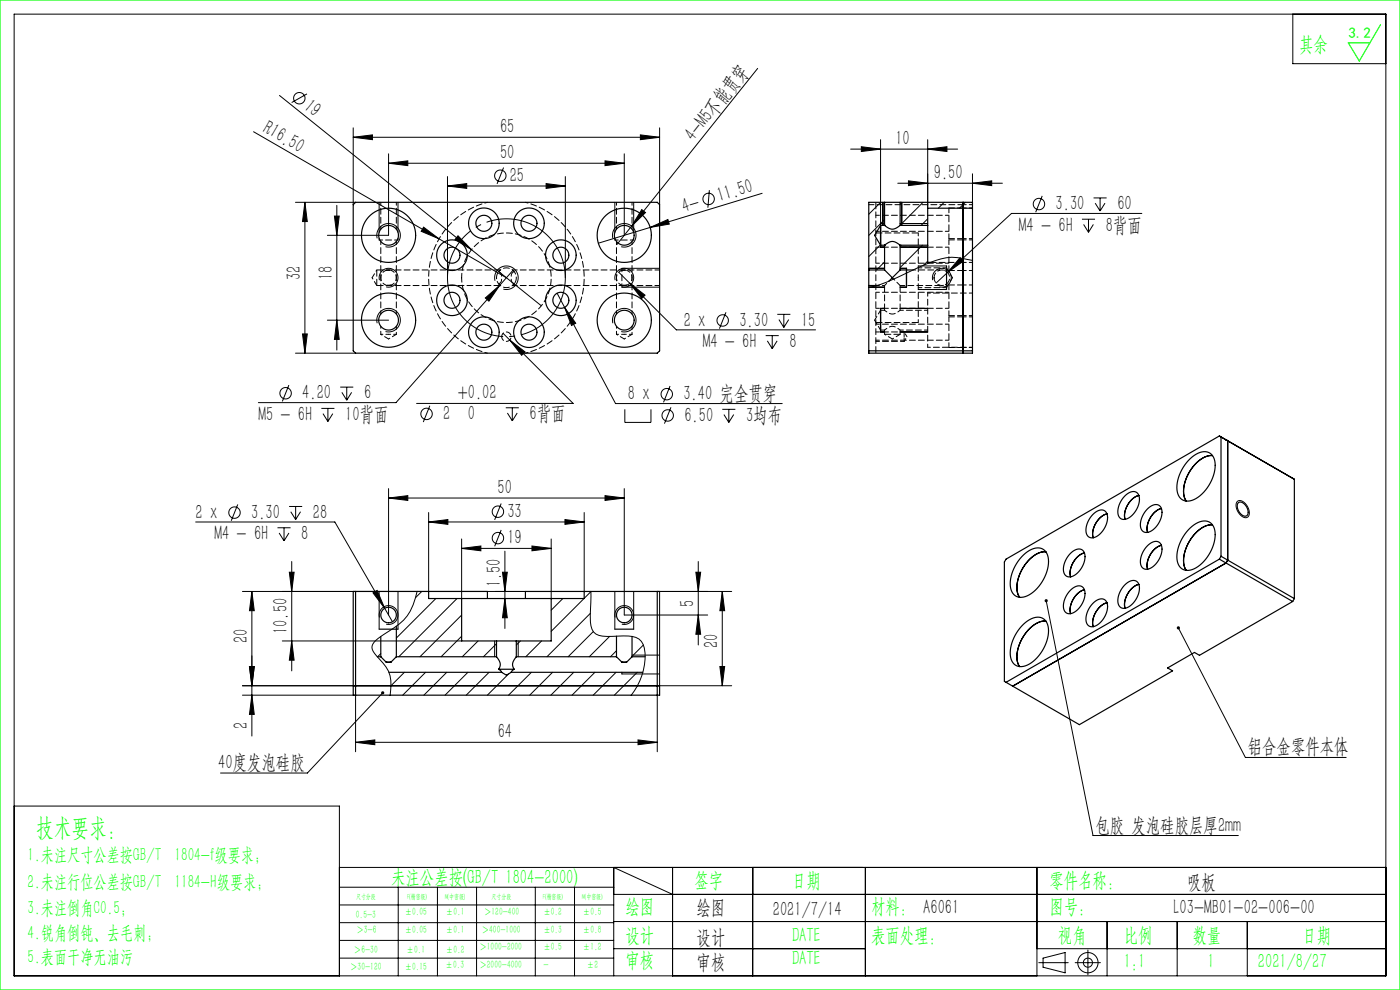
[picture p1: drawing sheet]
<svg xmlns="http://www.w3.org/2000/svg" width="297mm" height="210mm" viewBox="0 0 297 210" stroke-linecap="round" stroke-linejoin="round" font-family="sans-serif">
<g fill="none" stroke="#000" stroke-width=".21">
<path d="M3 3h291v204h-291zM65.1 19.9l-3.2 1.9M160.7 14.5l-26.7 33.5M274.3 3v10.5h19.7M53.8 27.9l39.3 22.8M59.3 20.3l55.5 44.6M74.9 29.1l4.1-.5v1zM74.9 27.1v16.3M74.9 29.1h65M82.4 34.6l4.1-.5v1zM82.4 32.6v17.3h-12.9M82.4 34.6h50"/>
<path d="M94.9 39.5l4.1-.6v1.1zM94.9 37.5v21.4M94.9 39.5h25M106.8 35.5l-1.4 3.5M115.9 38.9l4 .6-4 .5zM119.9 37.5v21.4M128.4 34.1l4 .5-4 .5zM132.4 32.6v17.3M135.9 28.6l4 .5-4 .5zM139.9 27.1v16.3M180.5 31.6h22.7M182.7 31.1l4.1 .5-4.1 .5z"/>
<path d="M186.8 29.6v17.8h.9M190.5 38.9h22.2M192.7 38.4l4.1 .5-4.1 .5zM196.8 31.6l4.1-.5v1zM196.8 29.6v14.6M206.3 38.9l4.1-.5v1zM206.3 36.9v6M62.7 42.9h12.7M64.7 42.9l.5 4.1h-1zM64.7 42.9v32M70.9 45.8h1.1l-.5 4.1zM71.5 43.6v30.7"/>
<path d="M80 50.6a2.5 2.5 0 0 1 2.2-3.2 2.5 2.5 0 0 1 2.7 2.7 2.5 2.5 0 0 1-3.1 2.2M80.4 42.9v6.4M80.4 50.6v.3M80.5 59.4a2 2 0 0 1 1.8-2.5 2 2 0 0 1 2.1 2.2 2 2 0 0 1-2.5 1.7M84.4 42.9v6.4M84.4 50.6v.3M89.9 48.2l3.2 2.5-3.7-1.6zM93.1 50.7l14.3 8.2M97.2 50l2.8 3-3.5-2.2zM105 59.6a2.5 2.5 0 0 1 2.2-3.2 2.5 2.5 0 0 1 2.7 2.7 2.5 2.5 0 0 1-3.1 2.2M108.8 57.3l-24.8 28.1h-29.2M130 50.6a2.5 2.5 0 0 1 2.2-3.2 2.5 2.5 0 0 1 2.7 2.7 2.5 2.5 0 0 1-3.1 2.2"/>
<path d="M130.4 42.9v6.4M130.4 50.6v.3M130.5 59.4a2 2 0 0 1 1.8-2.5 2 2 0 0 1 2.1 2.2 2 2 0 0 1-2.5 1.7M131.3 57.7l2.3 2.4M131.9 56.9h8M134 48l-3.1 3.9M134.4 42.9v6.4M134.4 50.6v.3M136.1 44.5l.8 .6-2.9 2.9zM137.9 48.2l3.8-1.6 .3 .9zM137.9 48.2l-11 3.4M150.5 40.3l-.3 3.8"/>
<path d="M161.7 41l-23.8 7.2M184.3 56.9h3.4M186.8 52l-2.5 2.4M186.8 52.4h.9M186.8 42.9l-2.5 2.5M187.3 42.9v4.9M187.7 55.6l-1.7 1.7M187.7 46.6l-3.4 3.3M191 43.3l.3-.4v4.9M191 56.9h1.3M191 52.4h5.8M191 47.4h5.8"/>
<path d="M191.2 52l-.2 .3M194.8 56.4h6M195.7 52l-4.7 4.8M195.8 42.9l-4.8 4.9M196.8 46.4l-1.4 1.4M196.8 55.4l-.8 .8M197.9 59.4a2 2 0 0 1 1.7-2.5 2 2 0 0 1 2.2 2.2 2 2 0 0 1-2.5 1.7M200.3 42.9l-1.2 1.3M203.7 54.7l.7 .7-3.4 2.4zM204.8 42.9l-1.3 1.3M206.3 55.2l-1-.1a10.9 10.9 0 0 0-8 .6l-4.6 2a32.6 32.6 0 0 1-8.4 3.3M221.1 41.6l-1.4 3.4"/>
<path d="M229.5 46.5h2.8M229.9 47.6l1 1.7M230.9 46.5v2.8M232 47.6l-1.1 1.7M232 42h2.8M232.3 43.1l1.1 1.7M233.4 42v2.8M234.4 43.1l-1 1.7M242.2 45.3h-27.6l-16 14.7M62.7 74.9h12.7M64.2 70.8h1l-.5 4.1zM69.5 67.9h12.9"/>
<path d="M71.5 67.9l.5 4.1h-1.1zM80 68.6a2.5 2.5 0 0 1 2.2-3.2 2.5 2.5 0 0 1 2.7 2.7 2.5 2.5 0 0 1-3.1 2.2M103 63.2l3-2.7-2.3 3.4zM106.7 70.7l14.9 14.9h-33.2M108.1 72.1l3.3 2.5-.7 .8zM118.2 62.2l12.4 23.4h35.3M119.8 65.2l2.3 3.4-.9 .4zM130 68.6a2.5 2.5 0 0 1 2.2-3.2 2.5 2.5 0 0 1 2.7 2.7 2.5 2.5 0 0 1-3.1 2.2M131.9 60.9h8M133.6 60.1l3.2 2.5-.7 .7zM133.6 60.1l9.9 9.9h29.5M154 66.2l-1.4 3.5"/>
<path d="M162.4 71.2h2.8M162.8 72.3l1 1.7M163.8 71.2v2.8M164.9 72.3l-1.1 1.7M164.9 66.7h2.8M165.2 67.8l1.1 1.7M166.3 66.7v2.8M167.3 67.8l-1 1.7M184.3 60.9h3.4M186.8 70.4h.9M186.8 65.4h.9M191 60.9h1.3"/>
<path d="M191 70.4h5.8M191 65.4h5.8M194.8 61.4h6M61.3 81.7l-1.4 3.4M68.2 86.6h2.7M68.5 87.7l1.1 1.7M69.6 86.6v2.8M70.6 87.7l-1 1.7M72.2 82.1h2.7M72.5 83.2l1.1 1.7M73.6 82.1v2.8M74.6 83.2l-1 1.7"/>
<path d="M91.2 86.1l-1.4 3.4M107.3 86.5h2.8M107.6 87.6l1.1 1.7M108.7 86.5v2.8M109.7 87.6l-1 1.7M132.6 86.8v2.8h5.5v-2.8M142.1 81.9l-1.3 3.4M142.3 86.4l-1.3 3.5M153.2 86.8h2.8M153.6 87.9l1 1.7M154.6 86.8v2.8M155.7 87.9l-1.1 1.7"/>
<path d="M41.5 110.7h29.5l12.3 21.2M50.4 107l-1.3 3.5M58.9 112h2.7M59.2 113.1l1.1 1.6M60.3 112v2.7M61.3 113.1l-1 1.6M61.3 107.4h2.8M61.7 108.5l1 1.7M61.9 119.1v23.2M62.7 107.4v2.8M63.8 108.5l-1.1 1.7M82.4 105.6l4.1-.5v1.1z"/>
<path d="M82.4 103.6v26.9M82.4 105.6h50M90.9 110.7l4.1-.5v1zM90.9 108.7v16.8M90.9 110.7h33M97.9 116.3l4.1-.5v1zM97.9 114.3v12.7M97.9 116.3h19M106.3 106.8l-1.4 3.5M106.3 112.4l-1.4 3.5M107.1 116.9v16.4M112.9 115.8l4 .5-4 .5z"/>
<path d="M116.9 114.3v12.7M119.9 110.2l4 .5-4 .5zM123.9 108.7v16.8M128.4 105.1l4 .5-4 .6zM132.4 103.6v26.9h17.7M148.1 119.1v17.7M262.5 106.4a1.44 1.44 0 0 1 2 .8 1.73 1.73 0 0 1 0 2.6 2.48 2.48 0 0 1-2-3.4zM51.4 125.5h60.1M53.4 125.5l.5 4h-1zM53.4 125.5v30.6M59.9 136h38M61.4 121.4h1l-.5 4.1z"/>
<path d="M61.9 136l.5 4h-1zM79.1 125.8l.9-.6 1.6 3.8zM80.4 125.5v8M80.5 131a2 2 0 0 1 1.8-2.5 2 2 0 0 1 2.1 2.1 2 2 0 0 1-2.5 1.8M80.8 138.6l-.7 .7M84.4 125.5v8M88.5 125.5a11 11 0 0 1-6 8.4l-2.3 1.5a2.04 2.04 0 0 0-1 2.8l1.4 1.7a6.7 6.7 0 0 1 2.3 5.6M89.5 125.5l-1.4 1.3M92.5 127l-8.4 8.3M97 127l-12.4 12.3M97.9 135l-4.3 4.3M97.9 130.5l-8.8 8.8"/>
<path d="M101.4 136l-3.3 3.3M104.9 136v3.3M105.3 136.5l-2.7 2.8M106.6 121.4h1l-.5 4.1zM107.1 127l.5 4h-1zM109.9 136v3.3M110.4 136l-.9 .8M114.9 136l-3.4 3.3M119.4 127l-2.5 2.4M123.9 127l-7 6.9M123.9 126.9l1.5-1.4-.1 3.7a7.9 7.9 0 0 0 .6 4.9 3.6 3.6 0 0 0 2.9 .9l2.3-.1a8 8 0 0 1 4.5 .7 3.8 3.8 0 0 1 1.2 3 13.7 13.7 0 0 1-2.9 8.9M125.2 130.1l-9.2 9.2"/>
<path d="M125.9 134l-5.4 5.3M129.3 135l-4.3 4.3M130.4 125.5v8M130.5 131a2 2 0 0 1 1.8-2.5 2 2 0 0 1 2.1 2.1 2 2 0 0 1-2.5 1.8M130.8 138l-1.3 1.3M134.1 139h5.8M134.4 125.5v8M136.5 136.8l-2.4 2.4M139.4 125.5h15.8M139.9 125.5v20M147.6 121.4h1l-.5 4.1zM148.1 130.5l.5 4h-1z"/>
<path d="M153.2 125.5l.5 4h-1zM153.2 125.5v20M221.9 127.4l10 49.8h30.8M250 133.2l14.2 27.5h21.4M51.4 147.5h24v12M51.4 145.5h24M52.9 141.4h1l-.5 4.1zM53.4 147.5l.5 4h-1zM75.4 157.5l4.1-.5v1zM75.4 157.5h64M81.2 147l-16 17h-18.4M82.9 145.5l-.1 2"/>
<path d="M85.8 142.6l-2.9 2.9M90.3 142.6l-4.9 4.9M94.8 142.6l-4.9 4.9M99.3 142.6l-4.9 4.9M103.8 142.6l-4.9 4.9M107.9 142.9l-4.5 4.6M112.7 142.6l-4.8 4.9M117.2 142.6l-4.8 4.9M121.7 142.6l-4.8 4.9M126.2 142.6l-4.8 4.9M130.7 142.6l-4.9 4.9M131.9 143h8"/>
<path d="M135.2 142.6l-4.9 4.9M135.4 157l4 .5-4 .5zM139.4 145.5h15.8M139.4 147.5v12M152.7 141.4h1l-.5 4.1zM3 171h69v36M72 184h222M72 188.2h58.2M72 192h58.2M72 195.7h58.2M72 199.5h58.2M84.5 188.2v18.8"/>
<path d="M92.8 188.2v18.8M101.1 188.2v18.8M113.6 188.2v18.8M121.9 188.2v18.8M130.2 189.7h163.8M130.2 195.5h163.8M142.7 189.7l-12.5-5.7v23M142.7 184v23M159.7 184v23M183.6 184v23M220 184v23M234.9 195.5v11.5"/>
<path d="M249.7 195.5v11.5M264.6 195.5v11.5M72 203.2h58.2M130.2 201.2h53.4M220 201.2h74M220.4 204.2h6.2M221.3 203.2l4.7-1.1v4.3l-4.7-1.2zM228.1 204.2h5.3M230.8 201.5v5.3"/>
<circle cx="63.5" cy="20.8" r="1.21"/>
<circle cx="106.1" cy="37.3" r="1.21"/>
<circle cx="150.3" cy="42.2" r="1.21"/>
<circle cx="220.4" cy="43.3" r="1.21"/>
<circle cx="153.3" cy="68" r="1.21"/>
<circle cx="60.6" cy="83.4" r="1.21"/>
<circle cx="90.5" cy="87.8" r="1.21"/>
<circle cx="141.5" cy="83.6" r="1.21"/>
<circle cx="141.6" cy="88.1" r="1.21"/>
<circle cx="49.7" cy="108.7" r="1.21"/>
<circle cx="105.6" cy="108.5" r="1.21"/>
<circle cx="105.6" cy="114.1" r="1.21"/>
<circle cx="230.8" cy="204.2" r="2.15"/>
<circle cx="230.8" cy="204.2" r=".96"/>
</g>
<path d="M119.4 55.3a12.5 12.5 0 0 0-20.9-5.1 12.5 12.5 0 0 0 5.5 20.7 12.5 12.5 0 0 0 15.6-14.7l-.2-.9" fill="none" stroke="#000" stroke-width=".21" stroke-dasharray="30.5 1.3 1.3 1.3" stroke-dashoffset="10.3" stroke-linecap="butt"/>
<path d="M0 0h297v210h-297zM292.9 5.2l-4.5 7.7-2.4-3.8h4.6" fill="none" stroke="#0f0" stroke-width=".25"/>
<g fill="none" stroke="#000" stroke-width=".25">
<path d="M74.9 43.4l.5-.5h64l.5 .5v31l-.5 .5h-64l-.5-.5zM184.3 57.3v3.3M184.3 57.3h3.4M186.8 47.4v5M186.8 47.8v4.2M186.8 52h.9M186.8 47.8h.9M186.8 47.8l-1.3 2.1 1.3 2.1M187.7 57.3l1.6 1.6M187.7 52a2.1 2.1 0 0 1 3.3 0M187.7 47.8a2.09 2.09 0 0 0 3.3 0M187.7 42.9h3.3"/>
<path d="M187.7 42.9h-3.4v14.4M187.7 42.9v4.9M187.7 52v5.3M189.3 58.9l.3 .3M189.3 58.9l-.7 .8M191 57.3l-1.7 1.6M191 42.9h15.3v1.3M191 57.3h2.7M191 42.9v4.9M191 52v5.3M191 52h5.8M191 47.8h5.8"/>
<path d="M192.3 56.9v4M196.8 47.8v4.2M196.8 52v3.7h.5M200.8 56.4v5M204.3 42.9v32M206.3 44.2v30.7h-22v-14.3M206.3 44.2h-9.5v3.6M184.3 74.4h22M184.3 60.6h1.8M186.8 65.4v5M252.5 97.3a3.6 3.6 0 0 1 4.3-1.1 3.8 3.8 0 0 1 .8 4.1 8.2 8.2 0 0 1-5.1 5.9 2.39 2.39 0 0 1-2.8-2.8 9.1 9.1 0 0 1 2.8-6.1zM257.2 96.6a5.4 5.4 0 0 0-4.4 2.9 7.2 7.2 0 0 0-1.4 6.4l.2 .4"/>
<path d="M259 92.7v25.3M260.4 93.5v25.3l-.3 .6-45.3 26.2M217.1 117.7a3.6 3.6 0 0 1 4.3-1.1 3.8 3.8 0 0 1 .8 4.1 8.2 8.2 0 0 1-5.1 6 2.39 2.39 0 0 1-2.8-2.9 9.1 9.1 0 0 1 2.8-6.1zM218.5 118.5a4.5 4.5 0 0 1 3.4-1.5 5.4 5.4 0 0 0-4.5 2.9 7.2 7.2 0 0 0-1.3 6.4l.2 .4a5.4 5.4 0 0 1 .2-5.3l.9-1.5zM227 117.5a2.12 2.12 0 0 1 2.6-.8 3.4 3.4 0 0 1-.4 4.2 2.51 2.51 0 0 1-3 1.3 2.63 2.63 0 0 1-.2-3.3zM230.1 117.3a4.6 4.6 0 0 0-3 5.1M231.8 109.2a2.12 2.12 0 0 1 2.6-.8 3.4 3.4 0 0 1-.4 4.2 2.51 2.51 0 0 1-3 1.3 2.64 2.64 0 0 1-.2-3.3zM234.8 109a4.6 4.6 0 0 0-2.9 5.1M238.6 105.3a2.12 2.12 0 0 1 2.6-.8 3.4 3.4 0 0 1-.5 4.2 2.51 2.51 0 0 1-2.9 1.3 2.64 2.64 0 0 1-.2-3.3zM241.6 105.1a4.6 4.6 0 0 0-2.9 5.1M243.4 108a2.12 2.12 0 0 1 2.6-.7 3.4 3.4 0 0 1-.5 4.1 2.51 2.51 0 0 1-2.9 1.4 2.64 2.64 0 0 1-.2-3.3zM243.4 115.8a2.12 2.12 0 0 1 2.6-.7 3.4 3.4 0 0 1-.5 4.2 2.51 2.51 0 0 1-2.9 1.3 2.64 2.64 0 0 1-.2-3.3z"/>
<path d="M246.4 115.7a4.6 4.6 0 0 0-2.9 5M246.4 107.9a4.6 4.6 0 0 0-2.9 5M252.5 112a3.6 3.6 0 0 1 4.3-1.1 3.8 3.8 0 0 1 .8 4.1 8.2 8.2 0 0 1-5.1 5.9 2.39 2.39 0 0 1-2.8-2.8 9.1 9.1 0 0 1 2.8-6.1zM253.9 112.8a4.5 4.5 0 0 1 3.3-1.5 5.4 5.4 0 0 0-4.4 2.8 7.2 7.2 0 0 0-1.4 6.5l.2 .4a5.4 5.4 0 0 1 .3-5.3l.9-1.6zM258.7 118.6l15.5 9M258.7 118.6l-45.3 26.1M259 118l15.6 9M259 118l-.3 .6M262.7 106.7a1.41 1.41 0 0 1 1.9 1.1 1.03 1.03 0 0 1-.5 1.7 2.17 2.17 0 0 1-1.4-2.8zM75.4 125.5v22M80 139.3h.8M80.4 133.5h4"/>
<path d="M80.8 139.3l1.1 1.2M80.8 135v4.3M84.1 139.3l-1.2 1.2M84.1 132.8v6.5M84.1 139.3h21.2M90.9 125.5h12.5v1.5M90.9 125.5h-16v22h65v-2h-65M90.9 125.5v1.5h7M97.9 127h19M97.9 127v9h7.4M105.3 139.3a2.15 2.15 0 0 1 .5 2.7M105.3 136h4.2"/>
<path d="M105.3 136v3.3M109.5 139.3v.1a2.09 2.09 0 0 0-.4 2.6M109.5 139.3h21.3M109.5 136v3.3M116.9 127v9h-7.4M123.9 125.5h-12.4v1.5M123.9 125.5h16M123.9 125.5v1.5h-7M130.4 133.5h4M130.8 139.3l1.1 1.2M130.8 134.9v4.4M134.1 139.3l-1.2 1.2"/>
<path d="M134.1 135v4.3M134.1 139.3h2.8M139.4 125.5v22M217.1 132.4a3.6 3.6 0 0 1 4.3-1.1 3.8 3.8 0 0 1 .8 4.1 8.2 8.2 0 0 1-5.1 6 2.39 2.39 0 0 1-2.8-2.9 9.1 9.1 0 0 1 2.8-6.1zM221.9 131.7a5.4 5.4 0 0 0-4.5 2.9 7.2 7.2 0 0 0-1.3 6.4l.2 .4M227 125.3a2.12 2.12 0 0 1 2.6-.8 3.4 3.4 0 0 1-.4 4.2 2.51 2.51 0 0 1-3 1.3 2.63 2.63 0 0 1-.2-3.3zM230.1 125.1a4.6 4.6 0 0 0-3 5.1M231.8 128a2.12 2.12 0 0 1 2.6-.7 3.4 3.4 0 0 1-.4 4.1 2.51 2.51 0 0 1-3 1.4 2.64 2.64 0 0 1-.2-3.3zM234.8 127.9a4.6 4.6 0 0 0-2.9 5M238.6 124.1a2.12 2.12 0 0 1 2.6-.7 3.4 3.4 0 0 1-.5 4.1 2.51 2.51 0 0 1-2.9 1.4 2.64 2.64 0 0 1-.2-3.3zM241.6 124a4.6 4.6 0 0 0-2.9 5M274.6 127v-25.3l-15.9-9.2-45.3 26.1-.3 .6v25.3l15.9 9.2 19.8-11.4-1.1-.6 5.7-3.3 1.1 .6 19.7-11.4"/>
<path d="M274.6 127l-.4 .6M81.9 140.5h1M82.5 142.6h23.9M105.8 142l.6 .6M105.8 142h3.3M106.4 142.6l1 .6 1.1-.6M108.5 142.6h27.9M109.1 142l-.6 .6M131.9 140.5h1M131.9 142.6v.4"/>
<circle cx="82.4" cy="49.9" r="2.1"/>
<circle cx="82.4" cy="49.9" r="5.8"/>
<circle cx="95.9" cy="54.1" r="1.7"/>
<circle cx="95.9" cy="54.1" r="3.3"/>
<circle cx="102.6" cy="47.4" r="3.3"/>
<circle cx="102.6" cy="47.4" r="1.7"/>
<circle cx="112.2" cy="47.4" r="1.7"/>
<circle cx="112.2" cy="47.4" r="3.3"/>
<circle cx="119" cy="54.1" r="1.7"/>
<circle cx="119" cy="54.1" r="3.3"/>
<circle cx="132.4" cy="49.9" r="2.1"/>
<circle cx="132.4" cy="49.9" r="5.8"/>
<circle cx="82.4" cy="67.9" r="2.1"/>
<circle cx="82.4" cy="67.9" r="5.8"/>
<circle cx="95.9" cy="63.7" r="1.7"/>
<circle cx="95.9" cy="63.7" r="3.3"/>
<circle cx="102.6" cy="70.5" r="3.2"/>
<circle cx="102.6" cy="70.5" r="1.7"/>
<circle cx="112.2" cy="70.5" r="1.7"/>
<circle cx="112.2" cy="70.5" r="3.2"/>
<circle cx="119" cy="63.7" r="1.7"/>
<circle cx="119" cy="63.7" r="3.3"/>
<circle cx="132.4" cy="67.9" r="2.1"/>
<circle cx="132.4" cy="67.9" r="5.8"/>
<circle cx="82.4" cy="130.5" r="1.65"/>
<circle cx="132.4" cy="130.5" r="1.65"/>
</g>
<g fill="none" stroke="#000" stroke-width=".21" stroke-dasharray="1.3 .6" stroke-dashoffset=".5">
<path d="M80.4 50.9h4M81.9 57.3h1M82.9 57.3a1.65 1.65 0 0 1 1.2 1.6 1.65 1.65 0 0 1-1.2 1.6M130.4 50.9h4M131.9 56.9v4M131.9 57.3h1M132.9 57.3a1.65 1.65 0 0 1 1.2 1.6 1.65 1.65 0 0 1-1.2 1.6M185.8 55.8h15.5M185.8 49.1h15.5M200.8 56.8h-6M201.3 52.4h-15.5M201.3 45.7h-15.5"/>
<path d="M81.9 60.5a1.65 1.65 0 0 1-1.1-1.6 1.65 1.65 0 0 1 1.1-1.6M82.9 60.5h-1M131.9 60.5a1.65 1.65 0 0 1-1.1-1.6 1.65 1.65 0 0 1 1.1-1.6M132.9 60.5h-1M185.8 65.4h15.5M185.8 72.2h15.5M185.8 72.4h6M187.7 70v.9M191 70.9v-.9M191.8 71.4v-1M191.8 72.4v-1M191.8 70.4h-6"/>
<path d="M194.8 61h6M201.3 62h-15.5M201.3 68.8h-15.5"/>
</g>
<g fill="#000">
<path d="M89.9 48.2l3.2 2.5-3.7-1.6zM97.2 50l2.8 3-3.5-2.2zM136.1 44.5l.8 .6-2.9 2.9zM137.9 48.2l3.8-1.6 .3 .9zM81 146.7h.4l-.2 .3 .2-.3a.34 .34 0 0 1 0 .5 .34 .34 0 0 1-.5 0 .34 .34 0 0 1 .1-.5z"/>
<path d="M74.9 29.1l4.1-.5v1zM135.9 28.6l4 .5-4 .5zM82.4 34.6l4.1-.5v1zM128.4 34.1l4 .5-4 .5zM119.8 65.2l1.4 3.8 .9-.4zM103 63.2l.7 .7 2.3-3.4zM133.6 60.1l2.5 3.2 .7-.7zM108.1 72.1l2.6 3.3 .7-.8zM79.1 125.8l2.5 3.2-1.6-3.8zM203.7 54.7l-2.7 3.1 3.4-2.4zM182.7 31.1l4.1 .5-4.1 .5zM196.8 31.6l4.1-.5v1z"/>
<path d="M94.9 39.5l4.1-.6v1.1zM115.9 38.9l4 .6-4 .5z"/>
<path d="M192.7 38.4l4.1 .5-4.1 .5zM206.3 38.9l4.1-.5v1z"/>
<path d="M64.7 42.9l.5 4.1h-1zM64.2 70.8h1l-.5 4.1zM53.4 125.5l.5 4h-1zM52.9 141.4h1l-.5 4.1z"/>
<path d="M70.9 45.8h1.1l-.5 4.1zM71.5 67.9l.5 4.1h-1.1z"/>
<path d="M82.4 105.6l4.1-.5v1.1zM128.4 105.1l4 .5-4 .6z"/>
<path d="M97.9 116.3l4.1-.5v1zM112.9 115.8l4 .5-4 .5z"/>
<path d="M148.1 130.5l.5 4h-1zM147.6 121.4h1l-.5 4.1zM107.1 127l.5 4h-1zM106.6 121.4h1l-.5 4.1zM61.9 136l.5 4h-1zM61.4 121.4h1l-.5 4.1z"/>
<path d="M221.7 127.2a.34 .34 0 0 0 .1 .5 .34 .34 0 0 0 .5-.2 .34 .34 0 0 0-.4-.4v.3v-.3zM249.8 132.9a.34 .34 0 0 0 0 .6 .34 .34 0 0 0 .5-.3 .34 .34 0 0 0-.5-.3l.2 .3z"/>
<path d="M53.4 147.5l.5 4h-1zM52.9 141.4h1l-.5 4.1zM152.7 141.4h1l-.5 4.1zM153.2 125.5l.5 4h-1z"/>
<path d="M135.4 157l4 .5-4 .5zM75.4 157.5l4.1-.5v1zM119.9 110.2l4 .5-4 .5zM90.9 110.7l4.1-.5v1z"/>
</g>
<g fill="none" stroke="#000" stroke-width=".21" stroke-dasharray="1.3 .6" stroke-dashoffset=".6">
<path d="M80.8 58.9v7.7M80.8 51.2v7.7M80.8 42.9v5.7M84.1 58.9v-7.7M84.1 48.6v-5.7M105.8 57.6l.3-.3a2.1 2.1 0 0 0-.3 2.9M130.8 51.2v7.7M130.8 58.9v7.7M130.8 42.9v5.7M134.1 58.9v-7.7M134.1 48.6v-5.7M194.8 58.9v-9.5"/>
<path d="M204.3 55.7h2M204.3 57.4h2M204.3 50.6h2M206.3 43.4h-2M206.3 50.9h-2M206.3 44.1h-2M84.1 66.6v-7.7M109.1 60.2l-.3 .3a2.1 2.1 0 0 0 .3-2.9M134.1 66.6v-7.7M187.7 60.6l.9-.9M191 70h5.8M191.8 72.4l.6-1"/>
<path d="M192.4 71.4l-.6-1M194.8 68.4v-9.5M196.8 62.2v11.5M196.8 65.8h-5.8M204.3 73.7h2M204.3 66.9h2M206.3 62.2h-2M206.3 60.4h-2M206.3 67.2h-2"/>
</g>
<g fill="none" stroke="#000" stroke-width=".21" stroke-dasharray="1.3 .6">
<path d="M105.3 59.1v-.2M108.7 57.3l.3 .2M109.1 57.6a1.7 1.7 0 0 0 0 2.6M187.7 52h.1M187.7 47.8h.1M196.8 55.7h.5M197.3 55.7h7M198.2 58.9v.2M199.3 57.3h.1M200.8 57.6l-.4-.2M105.8 60.2a1.7 1.7 0 0 0 0-2.6M106.1 60.6l-.2-.2"/>
<path d="M109.1 60.1v.1M187.7 65.8h.1M199.3 60.6v-.1M200.6 60.4l.2-.2"/>
</g>
<path d="M79.9 57.3v3.3M106.1 57.3h-26.2M194.8 49.4h-9M79.9 60.6h26.2M185.8 74.9v-32M185.8 68.4h9M187.7 70.9h3.3M187.7 60.6v5.2M191 65.8v-5.2" fill="none" stroke="#000" stroke-width=".21" stroke-dasharray="1.3 .6" stroke-dashoffset="-.1"/>
<path d="M105.8 57.6a2.1 2.1 0 0 1 3.3 0M111.5 42.9a16.5 16.5 0 0 1 12.4 16 16.5 16.5 0 0 1-12.4 16M199.3 57.3h-5.6M103.4 74.9a16.5 16.5 0 0 1-12.5-16 16.5 16.5 0 0 1 12.5-16M109.1 60.2a2.1 2.1 0 0 1-3.3 0M187.7 65.8a2.1 2.1 0 0 0 3.3 0M191 70a2.1 2.1 0 0 0-3.3 0M196.8 73.7h7.5M204.3 62.2h-7.5" fill="none" stroke="#000" stroke-width=".21" stroke-dasharray="1.3 .6" stroke-dashoffset=".7"/>
<path d="M97.9 58.9a9.5 9.5 0 0 1 14.1-8.3 9.5 9.5 0 0 1 .6 16.3 9.5 9.5 0 0 1-14.6-7.2l-.1-.8M139.9 57.3h-31.2M108.7 60.6h31.2M191 60.6h8.3" fill="none" stroke="#000" stroke-width=".21" stroke-dasharray="1.3 .6" stroke-dashoffset=".3"/>
<path d="M200.8 57.6v-.8M202.1 58.9l-1.3-2.1M106.4 71.4a1 1 0 0 1 1.5-.9 1 1 0 0 1 .2 1.7 1 1 0 0 1-1.6-.5l-.1-.3M185.5 67.9l1.3 2.1M186.8 65.8v4.2M186.8 65.8l-1.3 2.1M186.8 70h.9M187.7 65.8h-.9M200.8 61v-.8M200.8 61l1.3-2.1" fill="none" stroke="#000" stroke-width=".21" stroke-dasharray="1.3 .6" stroke-dashoffset=".4"/>
<path d="M80.8 70.9h1.6M80.8 69.2v1.7M82.4 70.9h1.7M84.1 70.9v-1.7M130.8 70.9h1.6M130.8 69.2v1.7M132.4 70.9h1.7M186.1 60.6h1.6" fill="none" stroke="#000" stroke-width=".21" stroke-dasharray="1.3 .6" stroke-dashoffset=".8"/>
<path d="M78.9 58.9l1 1.7M79.9 57.3l-1 1.6M189.6 59.2l1.4 1.4M80.8 70.9l1.6 1M82.4 71.9l1.7-1M130.8 70.9l1.6 1M132.4 71.9l1.7-1M187.7 70.9l1.6 1M189.3 71.9l1.7-1" fill="none" stroke="#000" stroke-width=".21" stroke-dasharray="1.3 .6" stroke-dashoffset="1"/>
<path d="M134.1 70.9v-1.7" fill="none" stroke="#000" stroke-width=".21" stroke-dasharray="1.3 .6" stroke-dashoffset=".9"/>
<path d="M184.3 43.4h20M198.2 58.9a1.65 1.65 0 0 1 2.3-1.5 1.65 1.65 0 0 1 .3 2.8 1.65 1.65 0 0 1-2.6-1v-.3M201.3 50.9v6.5M201.3 44.1v6.5M201.3 60.4v6.5M201.3 67.2v6.5" fill="none" stroke="#000" stroke-width=".21" stroke-dasharray="1.3 .6" stroke-dashoffset=".2"/>
<path d="M201.3 57.4h3M201.3 50.6h3M204.3 50.9h-3M204.3 44.1h-3M201.3 66.9h3M201.3 73.7h3M204.3 60.4h-3M204.3 67.2h-3" fill="none" stroke="#000" stroke-width=".21" stroke-dasharray="1.3 .6" stroke-dashoffset=".1"/>
<text font-size="5.4" fill="#0f0" x="7.7" y="177.2">技术要求：</text>
<g font-size="4.4" fill="#0f0">
<text x="275.6" y="10.8">其余</text>
<text x="83" y="187.5">未注公差按(GB/T 1804-2000)</text>
<text x="147.3" y="188">签字</text>
<text x="168" y="188">日期</text>
<text x="222.6" y="188">零件名称：</text>
<text x="132.7" y="193.6">绘图</text>
<text x="184.8" y="193.6">材料： A6061</text>
<text x="222.6" y="193.6">图号：</text>
<text x="132.7" y="199.8">设计</text>
<text x="168" y="199.8">DATE</text>
<text x="184.8" y="199.8">表面处理：</text>
<text x="224.4" y="199.8">视角</text>
<text x="238.4" y="199.8">比例</text>
<text x="253" y="199.8">数量</text>
<text x="276.3" y="199.8">日期</text>
<text x="132.7" y="205.1">审核</text>
<text x="168" y="204.6">DATE</text>
<text x="238.4" y="205.3">1:1</text>
<text x="256.2" y="205.3">1</text>
<text x="266.9" y="205.3">2021/8/27</text>
</g>
<g font-size="4.4">
<text x="64.2" y="23.1" transform="rotate(39 64.2 23.1)">19</text>
<text x="55.6" y="28" transform="rotate(30 55.6 28)">R16.50</text>
<text x="106.1" y="28.2">65</text>
<text x="106.1" y="33.8">50</text>
<text x="147.2" y="30.1" transform="rotate(-51 147.2 30.1)">4-M5不能贯穿</text>
<text x="190" y="30.8">10</text>
<text x="108.1" y="38.6">25</text>
<text x="198.1" y="38">9.50</text>
<text x="145.2" y="45.1" transform="rotate(-17 145.2 45.1)">4-</text>
<text x="152.6" y="42.9" transform="rotate(-17 152.6 42.9)">11.50</text>
<text x="223.9" y="44.6">3.30</text>
<text x="237" y="44.6">60</text>
<text x="216.2" y="49.1">M4 - 6H</text>
<text x="234.6" y="49.1">8背面</text>
<text x="63.8" y="59.4" transform="rotate(-90 63.8 59.4)">32</text>
<text x="70.6" y="59.4" transform="rotate(-90 70.6 59.4)">18</text>
<text x="145.1" y="69.3">2 x</text>
<text x="156.8" y="69.3">3.30</text>
<text x="169.9" y="69.3">15</text>
<text x="149.1" y="73.8">M4 - 6H</text>
<text x="167.5" y="73.8">8</text>
<text x="54.8" y="89.2">M5 - 6H</text>
<text x="64.1" y="84.7">4.20</text>
<text x="73.2" y="89.2">10背面</text>
<text x="77.2" y="84.7">6</text>
<text x="94" y="89.1">2</text>
<text x="97.1" y="84.7">+0.02</text>
<text x="99.2" y="89.1">0</text>
<text x="112.3" y="89.1">6背面</text>
<text x="133.2" y="84.9">8 x</text>
<text x="145" y="84.9">3.40 完全贯穿</text>
<text x="145.2" y="89.4">6.50</text>
<text x="158.3" y="89.4">3均布</text>
<text x="105.6" y="104.8">50</text>
<text x="41.5" y="110">2 x</text>
<text x="53.3" y="110">3.30</text>
<text x="66.4" y="110">28</text>
<text x="107.6" y="109.8">33</text>
<text x="45.5" y="114.6">M4 - 6H</text>
<text x="63.9" y="114.6">8</text>
<text x="107.6" y="115.5">19</text>
<text x="106.2" y="124.6" transform="rotate(-90 106.2 124.6)">1.50</text>
<text x="147.3" y="128.8" transform="rotate(-90 147.3 128.8)">5</text>
<text x="52.6" y="136.4" transform="rotate(-90 52.6 136.4)">20</text>
<text x="61" y="134.5" transform="rotate(-90 61 134.5)">10.50</text>
<text x="152.4" y="137.4" transform="rotate(-90 152.4 137.4)">20</text>
<text x="52.6" y="154.6" transform="rotate(-90 52.6 154.6)">2</text>
<text x="105.6" y="156.6">64</text>
<text x="264.7" y="159.8">铝合金零件本体</text>
<text x="46.3" y="163.1">40度发泡硅胶</text>
<text x="232.4" y="176.4">包胶 发泡硅胶层厚2mm</text>
<text x="251.8" y="188.6">吸板</text>
<text x="147.8" y="194">绘图</text>
<text x="163.9" y="194.3">2021/7/14</text>
<text x="249" y="194">L03-MB01-02-006-00</text>
<text x="147.8" y="200.2">设计</text>
<text x="147.8" y="205.5">审核</text>
</g>
<g font-size="4" fill="#0f0">
<text x="5.9" y="182.6">1.未注尺寸公差按GB/T 1804-f级要求；</text>
<text x="5.9" y="188.4">2.未注行位公差按GB/T 1184-H级要求；</text>
<text x="5.9" y="193.9">3.未注倒角C0.5；</text>
<text x="5.9" y="199.2">4.锐角倒钝、去毛刺；</text>
<text x="5.9" y="204.2">5.表面干净无油污</text>
</g>
<text font-size="3.2" fill="#0f0" x="286.1" y="8">3.2</text>
<g font-size="2.3" fill="#0f0">
<text x="75.5" y="194.7">0.5-3</text>
<text x="75.6" y="198">＞3-6</text>
<text x="85.9" y="194.2">±0.05</text>
<text x="85.9" y="198">±0.05</text>
<text x="94.6" y="194.2">±0.1</text>
<text x="94.6" y="198">±0.1</text>
<text x="102.2" y="198">＞400-1000</text>
<text x="102.7" y="194.2">＞120-400</text>
<text x="115.3" y="194.2">±0.2</text>
<text x="115.3" y="198">±0.3</text>
<text x="123.7" y="194.2">±0.5</text>
<text x="123.7" y="198">±0.8</text>
<text x="75.1" y="202.2">＞6-30</text>
<text x="86.3" y="202.2">±0.1</text>
<text x="94.6" y="202.2">±0.2</text>
<text x="101.7" y="201.6">＞1000-2000</text>
<text x="115.3" y="201.6">±0.5</text>
<text x="123.7" y="201.6">±1.2</text>
<text x="74.3" y="205.8">＞30-120</text>
<text x="85.9" y="205.8">±0.15</text>
<text x="94.5" y="205.4">±0.3</text>
<text x="101.7" y="205.4">＞2000-4000</text>
<text x="115.3" y="205.4">-</text>
<text x="124.5" y="205.4">±2</text>
</g>
<g font-size="1.5" fill="#0f0">
<text x="75.5" y="190.6">尺寸分段</text>
<text x="86.4" y="190.6">F(精密级)</text>
<text x="94.4" y="190.6">M(中密级)</text>
<text x="104.3" y="190.6">尺寸分段</text>
<text x="115.2" y="190.6">F(精密级)</text>
<text x="123.5" y="190.6">M(中密级)</text>
</g>
</svg>
